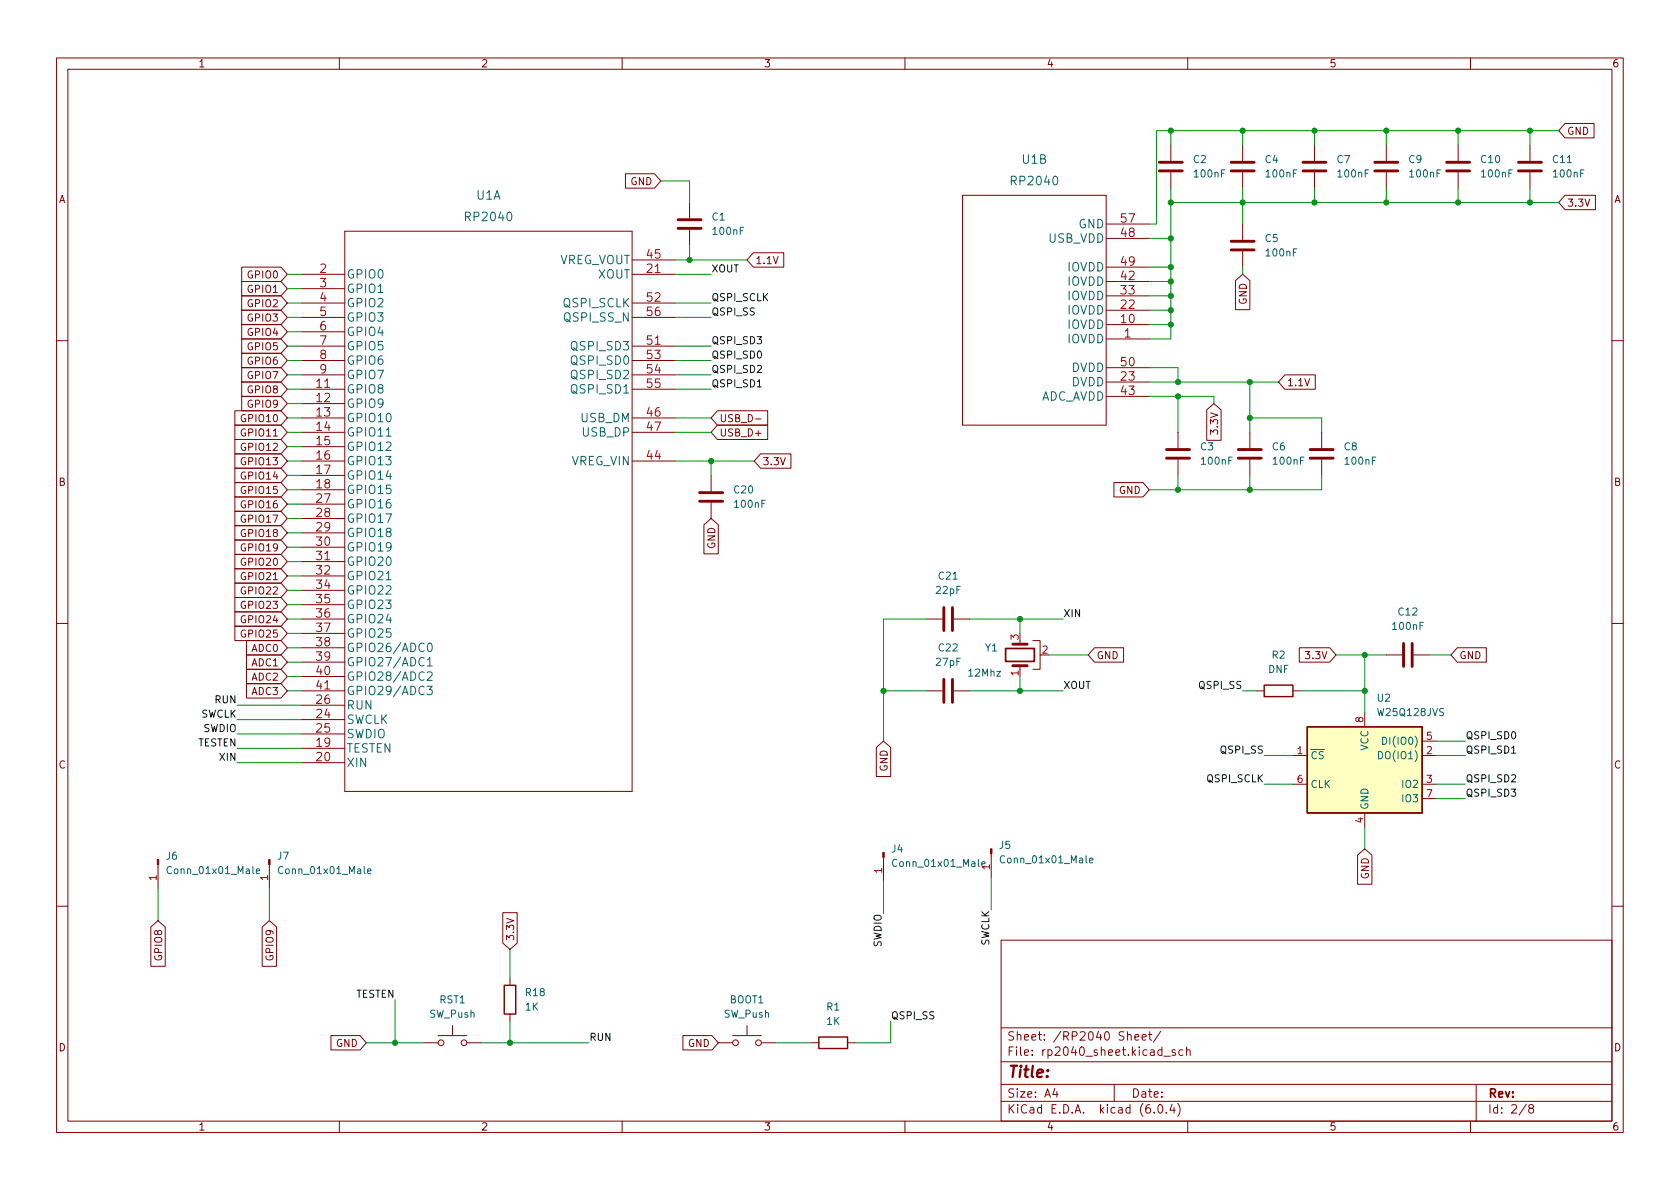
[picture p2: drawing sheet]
<svg xmlns="http://www.w3.org/2000/svg" width="297mm" height="210mm" viewBox="0 0 297 210" stroke-linecap="round" stroke-linejoin="round" font-family="sans-serif">
<g fill="none" stroke="#840000" stroke-width=".18">
<path d="M10 10.2h277v190.1h-277zM12 12.2h273v186.1h-273zM60 10.2v2M110 10.2v2M160 10.2v2M210 10.2v2M260 10.2v2M110.6 30.7h5.1l1.1 1.3-1.1 1.3h-5.1zM121.9 35.8v2.8M170.2 34.5h25.4v40.7h-25.4zM195.6 39.6h7.6M207 25.6v2.8"/>
<path d="M207 30.5v2.8M219.7 25.6v2.8M219.7 30.5v2.8M219.7 39.6v2.8M232.4 25.6v2.8M232.4 30.5v2.8M245.1 25.6v2.8M245.1 30.5v2.8M257.8 25.6v2.8M257.8 30.5v2.8M270.5 25.6v2.8M270.5 30.5v2.8"/>
<path d="M276.7 34.5h5.4v2.6h-5.4l-1.1-1.3zM276.7 21.8h5.1v2.6h-5.1l-1.1-1.3zM42.7 57.4h7l1.1 1.3-1.1 1.2h-7zM42.7 59.9h7l1.1 1.3-1.1 1.3h-7zM42.7 52.3h7l1.1 1.3-1.1 1.3h-7zM42.7 49.8h7l1.1 1.2-1.1 1.3h-7zM42.7 54.9h7l1.1 1.2-1.1 1.3h-7zM42.7 47.2h7l1.1 1.3-1.1 1.3h-7zM53.3 48.5h7.7M53.3 51h7.7M53.3 53.6h7.7M53.3 56.1h7.7"/>
<path d="M53.3 58.7h7.7M61 40.9h50.8v99h-50.8zM111.8 48.5h7.6M111.8 53.6h7.6M111.8 46h7.6M111.8 56.1h7.6M121.9 40.6v2.8M133.2 44.7h5.4v2.5h-5.4l-1.1-1.2zM195.6 59.9h7.6M195.6 57.4h7.6M195.6 54.9h7.6M195.6 52.3h7.6"/>
<path d="M195.6 49.8h7.6M195.6 42.2h7.6M195.6 47.2h7.6M218.4 49.6l1.3-1.1 1.3 1.1v5.2h-2.6zM219.7 44.4v2.8M10 60.2h2M41.5 72.6h8.2l1.1 1.3-1.1 1.3h-8.2zM41.5 75.2h8.2l1.1 1.2-1.1 1.3h-8.2zM41.5 77.7h8.2l1.1 1.3-1.1 1.3h-8.2zM42.7 70.1h7l1.1 1.3-1.1 1.2h-7zM42.7 67.6h7l1.1 1.2-1.1 1.3h-7zM42.7 65h7l1.1 1.3-1.1 1.3h-7z"/>
<path d="M42.7 62.5h7l1.1 1.2-1.1 1.3h-7zM53.3 68.8h7.7M53.3 71.4h7.7M53.3 73.9h7.7M53.3 76.4h7.7M53.3 79h7.7M53.3 61.2h7.7M53.3 63.7h7.7M53.3 66.3h7.7M111.8 68.8h7.6M111.8 73.9h7.6M111.8 76.4h7.6"/>
<path d="M111.8 61.2h7.6M111.8 63.7h7.6M111.8 66.3h7.6M126.8 75.2h8.9v2.5h-8.9l-1.1-1.3zM126.8 72.6h8.9v2.6h-8.9l-1.1-1.3zM133.6 74.1h1M195.6 67.6h7.6M195.6 70.1h7.6M195.6 65h7.6M208.3 76.4v2.8M213.4 72.5l1.2-1.1 1.3 1.1v5.4h-2.5zM221 76.4v2.8"/>
<path d="M227.2 66.3h5.4v2.5h-5.4l-1.1-1.2zM233.7 76.4v2.8M285 60.2h2M41.5 90.4h8.2l1.1 1.3-1.1 1.3h-8.2zM41.5 95.5h8.2l1.1 1.3-1.1 1.2h-8.2zM41.5 98h8.2l1.1 1.3-1.1 1.3h-8.2zM41.5 93h8.2l1.1 1.2-1.1 1.3h-8.2zM41.5 85.3h8.2l1.1 1.3-1.1 1.3h-8.2zM41.5 82.8h8.2l1.1 1.3-1.1 1.2h-8.2zM41.5 80.3h8.2l1.1 1.2-1.1 1.3h-8.2zM41.5 87.9h8.2l1.1 1.2-1.1 1.3h-8.2zM53.3 81.5h7.7"/>
<path d="M53.3 84.1h7.7M53.3 86.6h7.7M53.3 89.1h7.7M53.3 91.7h7.7M53.3 94.2h7.7M53.3 96.8h7.7M53.3 99.3h7.7M111.8 81.5h7.6M124.5 92.8l1.2-1.1 1.3 1.1v5.1h-2.5zM125.7 84.1v2.8M125.7 88.9v2.8M134.5 80.3h5.3v2.5h-5.3l-1.2-1.3z"/>
<path d="M196.9 85.3h5.2l1.1 1.3-1.1 1.3h-5.2zM208.3 81.3v2.8M221 81.3v2.8M233.7 81.3v2.8M10 110.2h2M41.5 110.7h8.2l1.1 1.3-1.1 1.3h-8.2zM41.5 103.1h8.2l1.1 1.3-1.1 1.3h-8.2zM41.5 108.2h8.2l1.1 1.3-1.1 1.2h-8.2zM41.5 105.7h8.2l1.1 1.2-1.1 1.3h-8.2zM41.5 100.6h8.2l1.1 1.2-1.1 1.3h-8.2zM43.6 113.3h6.1l1.1 1.2-1.1 1.3h-6.1zM43.6 115.8h6.1l1.1 1.3-1.1 1.3h-6.1z"/>
<path d="M43.6 118.4h6.1l1.1 1.2-1.1 1.3h-6.1zM53.3 101.8h7.7M53.3 104.4h7.7M53.3 106.9h7.7M53.3 109.5h7.7M53.3 112h7.7M53.3 114.5h7.7M53.3 117.1h7.7M53.3 119.6h7.7M163.8 109.5h2.8M168.7 109.5h2.7M180.3 113.3v.6"/>
<path d="M180.3 117.7v.7M182.6 113.3h1.3v5.1h-1.3M193.5 114.5h5.2v2.6h-5.2l-1.1-1.3zM229.7 114.5h5.4l1.1 1.3-1.1 1.3h-5.4zM245.1 115.8h2.8M249.9 115.8h2.8M257.7 114.5h5.1v2.6h-5.1l-1.2-1.3zM285 110.2h2M43.6 120.9h6.1l1.1 1.3-1.1 1.2h-6.1zM53.3 132.3h7.7M53.3 134.9h7.7M53.3 127.2h7.7"/>
<path d="M53.3 129.8h7.7M53.3 124.7h7.7M53.3 122.2h7.7M154.9 132.2l1.3-1.1 1.3 1.1v5.1h-2.6zM163.8 122.2h2.8M168.7 122.2h2.7M222.2 122.2h1.3M228.6 122.2h1.3M228.6 133.6h2.5M228.6 138.7h2.5M241.3 126v2.5M251.5 133.6h2.5"/>
<path d="M251.5 138.7h2.5M251.5 131.1h2.5M27.9 152.9v4.2M47.6 152.9v4.2M156.2 151.6v4.2M175.3 151v4.2M240 151.2l1.3-1.1 1.3 1.1v5.2h-2.6zM241.3 143.8v2.5M251.5 141.2h2.5M10 160.2h2M26.7 163.9l1.2-1.1 1.3 1.1v7h-2.5zM46.4 163.9l1.2-1.1 1.3 1.1v7h-2.5z"/>
<path d="M88.9 161.4h2.5v5.4l-1.2 1.1-1.3-1.1zM90.2 173v1.2M90.2 179.3v1.3M177 166.3h108v32h-108zM285 160.2h2M58.5 183.1h5.2l1.1 1.3-1.1 1.3h-5.2zM60 198.3v2M74.9 184.4h2.6M77.5 183.1h5M80 181.4v1.7M82.5 184.4h2.6M110 198.3v2"/>
<path d="M120.7 183.1h5.2l1.1 1.3-1.1 1.3h-5.2zM127 184.4h2.5M129.5 183.1h5.1M132.1 181.4v1.7M134.6 184.4h2.6M143.5 184.4h1.3M149.9 184.4h1.2M160 198.3v2M177 194.8h108M177 191.8h108M177 187.8h108M177 181.8h108"/>
<path d="M186.5 192.5l-.4 1h1M186.9 193v1M197 191.8v3M200.6 183.4l.8-.1-.1-.3-.4-.1-.3 .2 .1 .8h.6M201.9 183.4l.7-.1v-.3l-.5-.1-.2 .2 .1 .8h.6M203.1 182.9h.5M203.3 182.4v1.3l.3 .2M204.1 196.7v.1M204.9 195.4l.2-.1a.81 .81 0 0 1 .6 .7 .81 .81 0 0 1-.3 .8h-.2a.81 .81 0 0 1-.6-.6 .81 .81 0 0 1 .3-.8zM205.2 182.4l-1.3 1.9M205.8 186.8h1.1M206.2 196.7v.1"/>
<path d="M207.2 195.3l-.3 1h.9M207.6 195.8v1M207.8 185.7l-.4-.1-.2 .2 .1 .3 .5 .1v.4h-.6M208.2 195.1a1.72 1.72 0 0 1 0 2.3M209.1 185.7l-.4-.1-.3 .3v.4l.2 .3h.5M209.8 185.8l.2-.2 .4 .1v.9M209.8 185.1v1.5M210 198.3v2M260 198.3v2M261 191.8v6.5M269.9 195.3l-1.3 1.9M270.6 196l-.3-.3 .1-.2 .2-.2 .4 .1 .2 .2-.1 .2-.7 .2-.1 .3v.2l.3 .3h.4l.2-.3-.1-.4-.2-.1"/>
<circle cx="78" cy="184.4" r=".51"/>
<circle cx="82" cy="184.4" r=".51"/>
<circle cx="130" cy="184.4" r=".51"/>
<circle cx="134.1" cy="184.4" r=".51"/>
</g>
<path d="M223.5 121.2h5.1v2h-5.1zM231.1 128.5h20.4v15.3h-20.4zM89.2 174.2h2v5.1h-2zM144.8 183.4h5.1v2h-5.1z" fill="none" stroke="#840000" stroke-width=".25"/>
<g fill="none" stroke="#006464" stroke-width=".18">
<path d="M68.3 77.1h.8M68.3 102.5h.8M75.6 116.7l.4-.4v1.5M75.6 119l.5-.2 .2 .2 .1 .2-.9 1.1h.9M75.6 117.8h.8M75.7 113.9l.2-.2a.81 .81 0 0 1 .6 .7 .81 .81 0 0 1-.3 .8h-.1a.81 .81 0 0 1-.4-1.3zM75.5 121.3h.9l-.5 .6 .4 .2v.6l-.2 .1h-.4l-.2-.1M243.7 132.9a.64 .64 0 0 1 .8 .6 .64 .64 0 0 1-.8 .7zM244.5 130.4a.64 .64 0 0 1 .7 .6 .64 .64 0 0 1-.7 .6zM45.3 154.1l.6-.2v-.2l-.4-.1-.2 .2 .1 .6h.5M65 154.1l.6-.2-.1-.2-.3-.1-.2 .2 .1 .6h.4M173.6 152.8l.6-.1-.1-.3h-.3l-.2 .2v.6h.5"/>
<path d="M192.6 152.2l.6-.2v-.2l-.4-.1-.2 .2 .1 .6h.5"/>
</g>
<g fill="none" stroke="#840000" stroke-width=".51">
<path d="M119.9 38.9h4.1M205 30.2h4M205 28.7h4M217.7 30.2h4M217.7 28.7h4M230.4 30.2h4M230.4 28.7h4M243.1 30.2h4M243.1 28.7h4M255.8 30.2h4M255.8 28.7h4M268.5 30.2h4"/>
<path d="M268.5 28.7h4M119.9 40.4h4.1M217.7 44.2h4M217.7 42.7h4M206.2 79.5h4.1M218.9 79.5h4.1M231.6 79.5h4.1M123.7 87.1h4.1M123.7 88.6h4.1M206.2 81h4.1M218.9 81h4.1M231.6 81h4.1"/>
<path d="M166.9 107.4v4.1M168.4 107.4v4.1M179.1 117.7h2.5M179.1 113.9h2.5M248.2 113.8v4.1M249.7 113.8v4.1M166.9 120.1v4.1M168.4 120.1v4.1"/>
</g>
<path d="M231.1 128.5h20.4v15.3h-20.4z" fill="#ffffc2" stroke="#ffffc2" stroke-width=".18"/>
<path d="M177.8 114.7h5.1v2.3h-5.1z" fill="none" stroke="#840000" stroke-width=".3"/>
<g fill="#840000" stroke="#840000" stroke-width=".18">
<path d="M27.8 152h.3v.9h-.3z"/>
<path d="M47.5 152h.3v.9h-.3z"/>
<path d="M156.1 150.7h.2v.9h-.2z"/>
<path d="M175.1 150.1h.3v.9h-.3z"/>
</g>
<g fill="none" stroke="#009600" stroke-width=".18">
<path d="M116.8 32h5.1v3.8M207 35.8h68.6M207 23.1v2.5M207 33.3v26.6h-3.8M219.7 23.1v2.5M219.7 33.3v6.3M232.4 23.1v2.5M232.4 33.3v2.5M245.1 23.1v2.5M245.1 33.3v2.5M257.8 23.1v2.5M257.8 33.3v2.5"/>
<path d="M270.5 23.1v2.5M270.5 33.3v2.5M275.6 23.1h-71.1v16.5h-1.3M50.8 56.1h2.5M50.8 53.6h2.5M50.8 48.5h2.5M50.8 51h2.5M50.8 58.7h2.5M119.4 56.1h6.3M119.4 53.6h6.3M119.4 48.5h6.3M119.4 46h12.7"/>
<path d="M121.9 43.4v2.6M203.2 54.9h3.8M203.2 52.3h3.8M203.2 57.4h3.8M203.2 42.2h3.8M203.2 49.8h3.8M203.2 47.2h3.8M219.7 47.2v1.3M50.8 73.9h2.5M50.8 76.4h2.5M50.8 79h2.5M50.8 68.8h2.5"/>
<path d="M50.8 71.4h2.5M50.8 66.3h2.5M50.8 61.2h2.5M50.8 63.7h2.5M119.4 73.9h6.3M119.4 76.4h6.3M119.4 68.8h6.3M119.4 66.3h6.3M119.4 61.2h6.3M119.4 63.7h6.3M203.2 65h5.1v2.6M203.2 70.1h11.4v1.3"/>
<path d="M203.2 67.6h22.9M208.3 70.1v6.3M221 67.6v8.8M221 73.9h12.7v2.5M50.8 86.6h2.5M50.8 81.5h2.5M50.8 84.1h2.5M50.8 96.8h2.5M50.8 99.3h2.5M50.8 94.2h2.5M50.8 91.7h2.5M50.8 89.1h2.5"/>
<path d="M119.4 81.5h13.9M125.7 81.5v2.6M208.3 84.1v2.5M221 84.1v2.5M233.7 84.1v2.5h-30.5M50.8 109.5h2.5M50.8 112h2.5M50.8 114.5h2.5M50.8 101.8h2.5M50.8 117.1h2.5M50.8 119.6h2.5M50.8 104.4h2.5"/>
<path d="M50.8 106.9h2.5M163.8 109.5h-7.6v21.6M171.4 109.5h16.6M180.3 109.5v2.5M180.3 119.6v2.6M185.4 115.8h7M236.2 115.8h8.9M241.3 115.8v10.2M252.7 115.8h3.8M41.9 129.8h11.4M41.9 134.9h11.4M41.9 124.7h11.4"/>
<path d="M41.9 132.3h11.4M41.9 127.2h11.4M50.8 122.2h2.5M156.2 122.2h7.6M171.4 122.2h16.6M219.7 122.2h2.5M223.5 138.7h5.1M223.5 133.6h5.1M229.9 122.2h11.4M254 138.7h5.1M254 133.6h5.1M254 131.1h5.1"/>
<path d="M27.9 157.1v5.7M47.6 157.1v5.7M156.2 155.8v5.7M175.3 155.2v5.7M241.3 146.3v3.8M254 141.2h5.1M69.8 176.8v7.6M90.2 167.9v5.1M64.8 184.4h10.1M85.1 184.4h19M90.2 180.6v3.8M137.2 184.4h6.3"/>
<path d="M157.5 180.6v3.8h-6.4"/>
</g>
<g fill="#009600" stroke="#009600" stroke-width=".18">
<circle cx="221" cy="67.6" r=".46"/>
<circle cx="241.3" cy="115.8" r=".46"/>
<circle cx="208.3" cy="67.6" r=".46"/>
<circle cx="208.3" cy="70.1" r=".46"/>
<circle cx="221" cy="73.9" r=".46"/>
<circle cx="219.7" cy="23.1" r=".46"/>
<circle cx="219.7" cy="35.8" r=".46"/>
<circle cx="232.4" cy="35.8" r=".46"/>
<circle cx="207" cy="35.8" r=".46"/>
<circle cx="207" cy="49.8" r=".46"/>
<circle cx="207" cy="42.2" r=".46"/>
<circle cx="207" cy="23.1" r=".46"/>
<circle cx="270.5" cy="35.8" r=".46"/>
<circle cx="257.8" cy="35.8" r=".46"/>
<circle cx="232.4" cy="23.1" r=".46"/>
<circle cx="257.8" cy="23.1" r=".46"/>
<circle cx="270.5" cy="23.1" r=".46"/>
<circle cx="245.1" cy="35.8" r=".46"/>
<circle cx="245.1" cy="23.1" r=".46"/>
<circle cx="208.3" cy="86.6" r=".46"/>
<circle cx="221" cy="86.6" r=".46"/>
<circle cx="241.3" cy="122.2" r=".46"/>
<circle cx="156.2" cy="122.2" r=".46"/>
<circle cx="125.7" cy="81.5" r=".46"/>
<circle cx="180.3" cy="122.2" r=".46"/>
<circle cx="180.3" cy="109.5" r=".46"/>
<circle cx="69.8" cy="184.4" r=".46"/>
<circle cx="90.2" cy="184.4" r=".46"/>
<circle cx="207" cy="47.2" r=".46"/>
<circle cx="207" cy="52.3" r=".46"/>
<circle cx="207" cy="57.4" r=".46"/>
<circle cx="207" cy="54.9" r=".46"/>
<circle cx="121.9" cy="46" r=".46"/>
</g>
<text font-size="2.8" fill="#840000" x="178" y="190.6">Title:</text>
<g font-size="2.1" fill="#006464">
<text x="180.8" y="29">U1B</text>
<text x="84.2" y="35.3">U1A</text>
<text x="179" y="32.8">RP2040</text>
<text x="82.5" y="39.1">RP2040</text>
<text x="190.7" y="40.4">GND</text>
<text x="98.6" y="46.7">VREG_VOUT</text>
<text x="185.4" y="42.9">USB_VDD</text>
<text x="188.7" y="48">IOVDD</text>
<text x="61.2" y="49.3">GPIO0</text>
<text x="61.2" y="51.8">GPIO1</text>
<text x="105.7" y="49.3">XOUT</text>
<text x="188.7" y="53.1">IOVDD</text>
<text x="188.7" y="50.5">IOVDD</text>
<text x="61.2" y="54.3">GPIO2</text>
<text x="61.2" y="56.9">GPIO3</text>
<text x="61.2" y="59.4">GPIO4</text>
<text x="99.7" y="54.3">QSPI_SCLK</text>
<text x="99.9" y="56.9">QSPI_SS_N</text>
<text x="188.7" y="58.1">IOVDD</text>
<text x="188.7" y="55.6">IOVDD</text>
<text x="61.2" y="62">GPIO5</text>
<text x="61.2" y="64.5">GPIO6</text>
<text x="101.3" y="62">QSPI_SD3</text>
<text x="101.3" y="64.5">QSPI_SD0</text>
<text x="188.7" y="60.7">IOVDD</text>
<text x="189.4" y="65.8">DVDD</text>
<text x="61.2" y="69.6">GPIO8</text>
<text x="61.2" y="67">GPIO7</text>
<text x="101.3" y="67">QSPI_SD2</text>
<text x="101.3" y="69.6">QSPI_SD1</text>
<text x="183.7" y="70.8">ADC_AVDD</text>
<text x="189.4" y="68.3">DVDD</text>
<text x="61.2" y="72.1">GPIO9</text>
<text x="61.2" y="74.7">GPIO10</text>
<text x="61.2" y="77.2">GPIO11</text>
<text x="102.7" y="74.7">USB_DM</text>
<text x="103" y="77.2">USB_DP</text>
<text x="61.2" y="79.7">GPIO12</text>
<text x="61.2" y="82.3">GPIO13</text>
<text x="101" y="82.3">VREG_VIN</text>
<text x="61.2" y="84.8">GPIO14</text>
<text x="61.2" y="87.4">GPIO15</text>
<text x="61.2" y="89.9">GPIO16</text>
<text x="61.2" y="92.4">GPIO17</text>
<text x="61.2" y="95">GPIO18</text>
<text x="61.2" y="97.5">GPIO19</text>
<text x="61.2" y="100.1">GPIO20</text>
<text x="61.2" y="102.6">GPIO21</text>
<text x="61.2" y="105.1">GPIO22</text>
<text x="61.2" y="107.7">GPIO23</text>
<text x="61.2" y="110.2">GPIO24</text>
<text x="61.2" y="112.8">GPIO25</text>
<text x="61.2" y="115.3">GPIO26/ADC0</text>
<text x="61.2" y="117.8">GPIO27/ADC1</text>
<text x="61.2" y="125.5">RUN</text>
<text x="61.2" y="120.4">GPIO28/ADC2</text>
<text x="61.2" y="122.9">GPIO29/ADC3</text>
<text x="61.2" y="128">SWCLK</text>
<text x="61.2" y="130.5">SWDIO</text>
<text x="61.2" y="133.1">TESTEN</text>
<text x="61.2" y="135.6">XIN</text>
</g>
<g font-size="2.1" fill="#a90000">
<text x="198.2" y="41.9">48</text>
<text x="198.2" y="39.4">57</text>
<text x="114.4" y="45.7">45</text>
<text x="198.2" y="47">49</text>
<text x="56.6" y="48.3">2</text>
<text x="56.6" y="50.8">3</text>
<text x="56.6" y="53.3">4</text>
<text x="114.4" y="48.3">21</text>
<text x="114.4" y="53.3">52</text>
<text x="198.2" y="52.1">33</text>
<text x="198.2" y="49.5">42</text>
<text x="56.6" y="55.9">5</text>
<text x="56.6" y="58.4">6</text>
<text x="114.4" y="55.9">56</text>
<text x="198.2" y="57.1">10</text>
<text x="198.2" y="54.6">22</text>
<text x="198.8" y="59.7">1</text>
<text x="56.6" y="61">7</text>
<text x="56.6" y="63.5">8</text>
<text x="114.4" y="61">51</text>
<text x="114.4" y="63.5">53</text>
<text x="198.2" y="64.8">50</text>
<text x="56" y="68.6">11</text>
<text x="56" y="71.1">12</text>
<text x="56.6" y="66">9</text>
<text x="114.4" y="66">54</text>
<text x="114.4" y="68.6">55</text>
<text x="198.2" y="67.3">23</text>
<text x="198.2" y="69.8">43</text>
<text x="56" y="73.7">13</text>
<text x="56" y="76.2">14</text>
<text x="114.4" y="73.7">46</text>
<text x="114.4" y="76.2">47</text>
<text x="56" y="78.7">15</text>
<text x="56" y="81.3">16</text>
<text x="56" y="83.8">17</text>
<text x="114.4" y="81.3">44</text>
<text x="56" y="86.4">18</text>
<text x="56" y="88.9">27</text>
<text x="56" y="91.4">28</text>
<text x="56" y="94">29</text>
<text x="56" y="96.5">30</text>
<text x="56" y="99.1">31</text>
<text x="56" y="101.6">32</text>
<text x="56" y="104.1">34</text>
<text x="56" y="106.7">35</text>
<text x="56" y="109.2">36</text>
<text x="56" y="111.8">37</text>
<text x="56" y="114.3">38</text>
<text x="56" y="116.8">39</text>
<text x="56" y="119.4">40</text>
<text x="56" y="124.5">26</text>
<text x="56" y="121.9">41</text>
<text x="56" y="127">24</text>
<text x="56" y="129.5">25</text>
<text x="56" y="132.1">19</text>
<text x="56" y="134.6">20</text>
</g>
<g font-size="2.1" fill="#840000">
<text x="178" y="184">Sheet: /RP2040 Sheet/</text>
<text x="178" y="186.7">File: rp2040_sheet.kicad_sch</text>
<text x="178" y="196.9">KiCad E.D.A. kicad (6.0.4)</text>
<text x="178" y="194.1">Size: A4</text>
<text x="200" y="194.1">Date:</text>
<text x="263" y="194.1">Rev:</text>
<text x="263" y="196.9">Id: 2/8</text>
</g>
<g font-size="1.8" fill="#840000">
<text x="35" y="11.9">1</text>
<text x="85" y="11.9">2</text>
<text x="135" y="11.9">3</text>
<text x="185" y="11.9">4</text>
<text x="235" y="11.9">5</text>
<text x="285" y="11.9">6</text>
<text x="277" y="23.8">GND</text>
<text x="10.3" y="35.9">A</text>
<text x="111.5" y="32.7">GND</text>
<text x="285.3" y="35.9">A</text>
<text x="277" y="36.5">3.3V</text>
<text x="133.5" y="46.7">1.1V</text>
<text x="44" y="51.8">GPIO1</text>
<text x="44" y="49.2">GPIO0</text>
<text x="220.4" y="53.9" transform="rotate(-90 220.4 53.9)">GND</text>
<text x="44" y="59.4">GPIO4</text>
<text x="44" y="54.3">GPIO2</text>
<text x="44" y="56.9">GPIO3</text>
<text x="44" y="61.9">GPIO5</text>
<text x="44" y="64.5">GPIO6</text>
<text x="44" y="69.6">GPIO8</text>
<text x="44" y="67">GPIO7</text>
<text x="227.5" y="68.3">1.1V</text>
<text x="43" y="74.6">GPIO10</text>
<text x="43" y="77.2">GPIO11</text>
<text x="44" y="72.1">GPIO9</text>
<text x="127.2" y="77.2">USB_D+</text>
<text x="127.2" y="74.6">USB_D-</text>
<text x="215.4" y="76.4" transform="rotate(-90 215.4 76.4)">3.3V</text>
<text x="43" y="82.3">GPIO13</text>
<text x="43" y="79.7">GPIO12</text>
<text x="134.8" y="82.3">3.3V</text>
<text x="10.3" y="85.9">B</text>
<text x="43" y="87.3">GPIO15</text>
<text x="43" y="84.8">GPIO14</text>
<text x="43" y="89.9">GPIO16</text>
<text x="197.8" y="87.3">GND</text>
<text x="285.3" y="85.9">B</text>
<text x="43" y="92.4">GPIO17</text>
<text x="43" y="95">GPIO18</text>
<text x="43" y="97.5">GPIO19</text>
<text x="43" y="100">GPIO20</text>
<text x="126.5" y="97" transform="rotate(-90 126.5 97)">GND</text>
<text x="43" y="105.1">GPIO22</text>
<text x="43" y="107.7">GPIO23</text>
<text x="43" y="102.6">GPIO21</text>
<text x="43" y="112.7">GPIO25</text>
<text x="43" y="110.2">GPIO24</text>
<text x="44.6" y="115.3">ADC0</text>
<text x="44.6" y="117.8">ADC1</text>
<text x="193.8" y="116.5">GND</text>
<text x="231.2" y="116.5">3.3V</text>
<text x="258" y="116.5">GND</text>
<text x="44.6" y="120.4">ADC2</text>
<text x="44.6" y="122.9">ADC3</text>
<text x="10.3" y="135.9">C</text>
<text x="156.9" y="136.4" transform="rotate(-90 156.9 136.4)">GND</text>
<text x="285.3" y="135.9">C</text>
<text x="242" y="155.5" transform="rotate(-90 242 155.5)">GND</text>
<text x="90.9" y="166.5" transform="rotate(-90 90.9 166.5)">3.3V</text>
<text x="28.7" y="169.6" transform="rotate(-90 28.7 169.6)">GPIO8</text>
<text x="48.4" y="169.6" transform="rotate(-90 48.4 169.6)">GPIO9</text>
<text x="10.3" y="185.9">D</text>
<text x="59.4" y="185.1">GND</text>
<text x="121.6" y="185.1">GND</text>
<text x="285.3" y="185.9">D</text>
<text x="35" y="199.9">1</text>
<text x="85" y="199.9">2</text>
<text x="135" y="199.9">3</text>
<text x="185" y="199.9">4</text>
<text x="235" y="199.9">5</text>
<text x="285" y="199.9">6</text>
</g>
<g font-size="1.8" fill="#006464">
<text x="211" y="28.8">C2</text>
<text x="223.7" y="28.8">C4</text>
<text x="236.4" y="28.8">C7</text>
<text x="249.1" y="28.8">C9</text>
<text x="261.9" y="28.8">C10</text>
<text x="274.6" y="28.8">C11</text>
<text x="211.3" y="31.4">100nF</text>
<text x="224" y="31.4">100nF</text>
<text x="236.7" y="31.4">100nF</text>
<text x="249.4" y="31.4">100nF</text>
<text x="262.1" y="31.4">100nF</text>
<text x="274.8" y="31.4">100nF</text>
<text x="125.9" y="39">C1</text>
<text x="126.2" y="41.5">100nF</text>
<text x="223.7" y="42.8">C5</text>
<text x="224" y="45.3">100nF</text>
<text x="212.3" y="79.6">C3</text>
<text x="212.5" y="82.2">100nF</text>
<text x="225" y="79.6">C6</text>
<text x="225.2" y="82.2">100nF</text>
<text x="237.7" y="79.6">C8</text>
<text x="237.9" y="82.2">100nF</text>
<text x="129.8" y="87.2">C20</text>
<text x="130" y="89.8">100nF</text>
<text x="165.6" y="105">22pF</text>
<text x="166" y="102.5">C21</text>
<text x="246.4" y="111.4">100nF</text>
<text x="247.3" y="108.8">C12</text>
<text x="165.6" y="117.7">27pF</text>
<text x="166" y="115.2">C22</text>
<text x="171.4" y="119.6">12Mhz</text>
<text x="174.2" y="115.2">Y1</text>
<text x="224.2" y="119">DNF</text>
<text x="224.9" y="116.5">R2</text>
<text x="243.5" y="124.1">U2</text>
<text x="243.8" y="126.6">W25Q128JVS</text>
<text x="245.2" y="131.7">DI(IO0)</text>
<text x="231.6" y="134.2">~{CS}</text>
<text x="241.9" y="132.8" transform="rotate(-90 241.9 132.8)">VCC</text>
<text x="244.3" y="134.2">DO(IO1)</text>
<text x="231.6" y="139.3">CLK</text>
<text x="241.9" y="143.3" transform="rotate(-90 241.9 143.3)">GND</text>
<text x="248.1" y="139.3">IO2</text>
<text x="248.1" y="141.9">IO3</text>
<text x="29.4" y="152">J6</text>
<text x="30.1" y="154.6">Conn_01x01_Male</text>
<text x="49.1" y="152">J7</text>
<text x="49.7" y="154.6">Conn_01x01_Male</text>
<text x="157.7" y="150.7">J4</text>
<text x="158.3" y="153.3">Conn_01x01_Male</text>
<text x="176.7" y="150.1">J5</text>
<text x="177.4" y="152.6">Conn_01x01_Male</text>
<text x="75.9" y="180">SW_Push</text>
<text x="77.7" y="177.4">RST1</text>
<text x="92.9" y="178.7">1K</text>
<text x="93" y="176.1">R18</text>
<text x="128" y="180">SW_Push</text>
<text x="129" y="177.4">BOOT1</text>
<text x="146.2" y="178.7">R1</text>
<text x="146.2" y="181.2">1K</text>
</g>
<g font-size="1.8" fill="#0f0f0f">
<text x="125.7" y="48.2">XOUT</text>
<text x="125.7" y="53.2">QSPI_SCLK</text>
<text x="125.7" y="55.8">QSPI_SS</text>
<text x="125.7" y="60.9">QSPI_SD3</text>
<text x="125.7" y="65.9">QSPI_SD2</text>
<text x="125.7" y="63.4">QSPI_SD0</text>
<text x="125.7" y="68.5">QSPI_SD1</text>
<text x="188" y="109.1">XIN</text>
<text x="38.1" y="124.4">RUN</text>
<text x="188" y="121.8">XOUT</text>
<text x="212.1" y="121.8">QSPI_SS</text>
<text x="34.9" y="132">TESTEN</text>
<text x="35.4" y="126.9">SWCLK</text>
<text x="35.9" y="129.4">SWDIO</text>
<text x="259.1" y="130.7">QSPI_SD0</text>
<text x="39" y="134.5">XIN</text>
<text x="215.9" y="133.2">QSPI_SS</text>
<text x="259.1" y="133.2">QSPI_SD1</text>
<text x="213.5" y="138.3">QSPI_SCLK</text>
<text x="259.1" y="140.9">QSPI_SD3</text>
<text x="259.1" y="138.3">QSPI_SD2</text>
<text x="155.9" y="167.5" transform="rotate(-90 155.9 167.5)">SWDIO</text>
<text x="174.9" y="167.4" transform="rotate(-90 174.9 167.4)">SWCLK</text>
<text x="62.9" y="176.4">TESTEN</text>
<text x="104.1" y="184">RUN</text>
<text x="157.5" y="180.2">QSPI_SS</text>
</g>
<g font-size="1.8" fill="#a90000">
<text x="180.1" y="113.1" transform="rotate(-90 180.1 113.1)">3</text>
<text x="180.1" y="119.5" transform="rotate(-90 180.1 119.5)">1</text>
<text x="184.3" y="115.6">2</text>
<text x="241" y="127.7" transform="rotate(-90 241 127.7)">8</text>
<text x="252.2" y="130.8">5</text>
<text x="229.4" y="133.3">1</text>
<text x="252.2" y="133.3">2</text>
<text x="229.4" y="138.4">6</text>
<text x="252.2" y="138.4">3</text>
<text x="252.2" y="141">7</text>
<text x="241" y="145.5" transform="rotate(-90 241 145.5)">4</text>
<text x="27.7" y="155.7" transform="rotate(-90 27.7 155.7)">1</text>
<text x="47.4" y="155.7" transform="rotate(-90 47.4 155.7)">1</text>
<text x="156" y="154.4" transform="rotate(-90 156 154.4)">1</text>
<text x="175" y="153.8" transform="rotate(-90 175 153.8)">1</text>
</g>
</svg>
